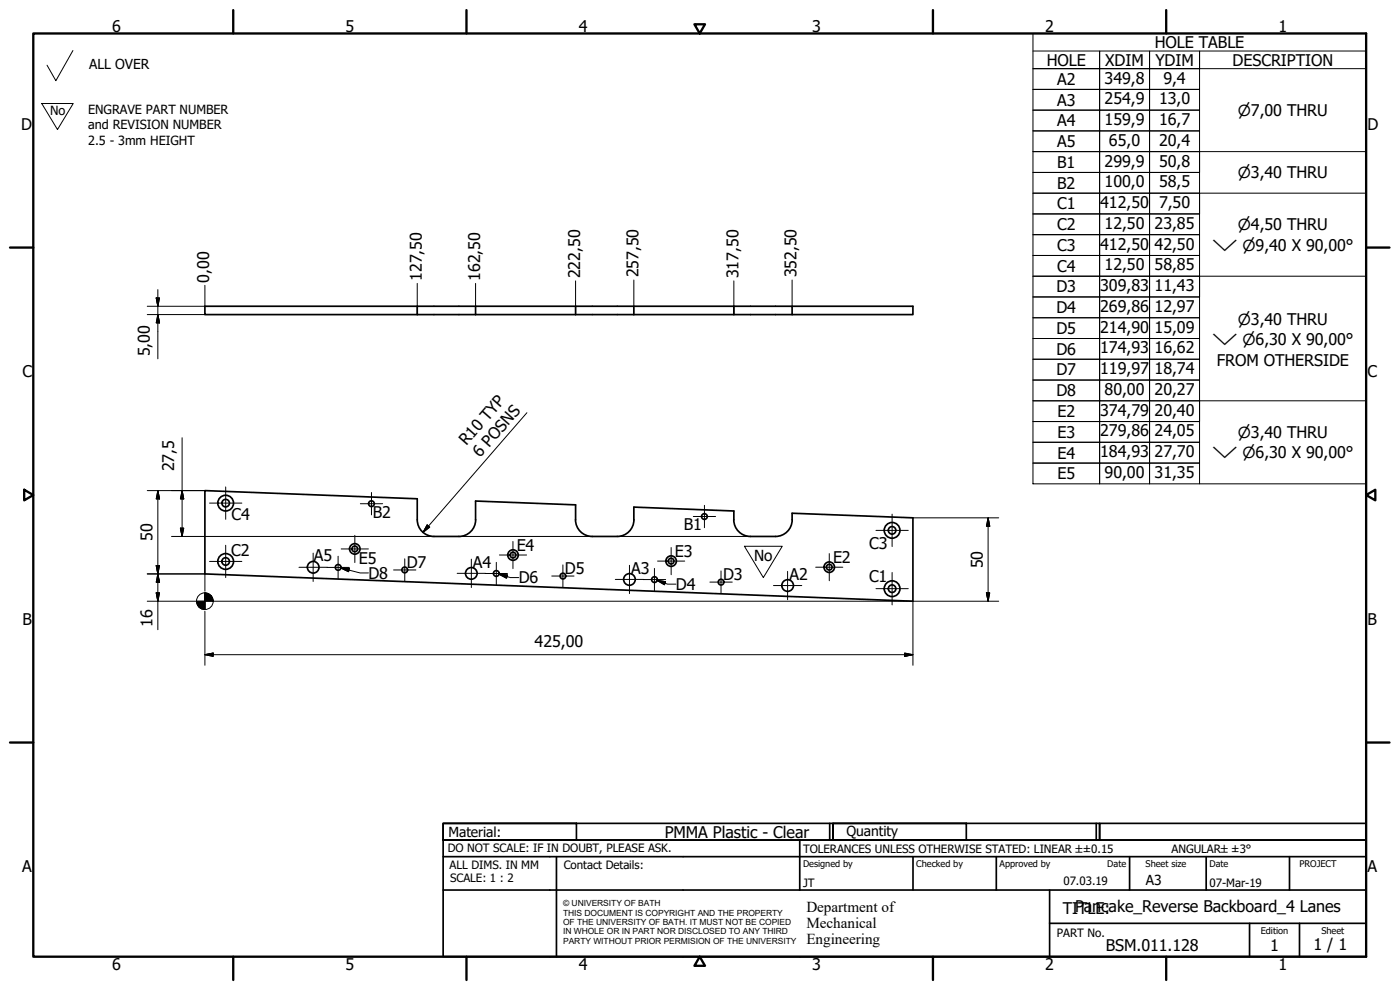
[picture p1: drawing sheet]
<svg xmlns="http://www.w3.org/2000/svg" width="420mm" height="297mm" viewBox="0 0 420 297" stroke-linecap="round" stroke-linejoin="round" font-family="sans-serif">
<!-- layer: Visible (ISO) -->
<g fill="none" stroke="#000" stroke-width=".51">
<path d="M125.2 94.4h-63.7v-2.5h128.7v2.5M125.2 91.9v2.5M125.2 94.4h112.5M142.7 91.9v2.5M172.7 91.9v2.5M190.2 91.9h47.5v2.5M220.2 91.9v2.5M237.7 91.9h36.3v2.5h-36.3M142.7 156a5 5 0 0 1-5 5h-7.5a5 5 0 0 1-5-5v-6.3l-63.7-2.5v25l212.5 8.2v-25l-36.3-1.4v2M190.2 156a5 5 0 0 1-5 5h-7.5a5 5 0 0 1-5-5v-4.5l-30-1.2v5.7M237.7 156a5 5 0 0 1-5 5h-7.5a5 5 0 0 1-5-5v-2.7l-30-1.1v3.8"/>
<circle cx="67.7" cy="151" r="1.13"/>
<circle cx="67.7" cy="151" r="2.36"/>
<circle cx="111.5" cy="151.1" r=".86"/>
<circle cx="211.4" cy="155" r=".86"/>
<circle cx="267.7" cy="159.1" r="1.13"/>
<circle cx="267.7" cy="159.1" r="2.36"/>
<circle cx="67.7" cy="168.5" r="1.13"/>
<circle cx="67.7" cy="168.5" r="2.36"/>
<circle cx="94" cy="170.2" r="1.75"/>
<circle cx="101.5" cy="170.2" r=".86"/>
<circle cx="106.5" cy="164.7" r=".86"/>
<circle cx="106.5" cy="164.7" r="1.58"/>
<circle cx="121.5" cy="171" r=".86"/>
<circle cx="141.4" cy="172" r="1.75"/>
<circle cx="148.9" cy="172.1" r=".86"/>
<circle cx="154" cy="166.5" r=".86"/>
<circle cx="154" cy="166.5" r="1.58"/>
<circle cx="168.9" cy="172.8" r=".86"/>
<circle cx="188.9" cy="173.9" r="1.75"/>
<circle cx="196.4" cy="173.9" r=".86"/>
<circle cx="201.4" cy="168.4" r=".86"/>
<circle cx="201.4" cy="168.4" r="1.58"/>
<circle cx="216.4" cy="174.7" r=".86"/>
<circle cx="236.4" cy="175.7" r="1.75"/>
<circle cx="248.9" cy="170.2" r=".86"/>
<circle cx="248.9" cy="170.2" r="1.58"/>
<circle cx="267.7" cy="176.6" r="1.13"/>
<circle cx="267.7" cy="176.6" r="2.36"/>
</g>
<!-- layer: Border (ISO) -->
<g fill="none" stroke="#000" stroke-width=".7">
<path d="M10 10h400v277h-400zM70 3v7M140 3v7M208.4 7.3h3.2l-1.6 2.7zM280 3v7M350 3v7M3 74.3h7M410 74.3h7M7.3 146.9l2.7 1.6-2.7 1.6zM410 148.5l2.7-1.6v3.2zM3 222.8h7M410 222.8h7"/>
<path d="M70 287v7M140 287v7M210 287l1.6 2.8h-3.2zM280 287v7M350 287v7"/>
</g>
<!-- layer: Title (ISO) -->
<g fill="none" stroke="#000" stroke-width=".51">
<path d="M133 247h40v5h-40zM133 247h117v5h-117zM133 257v-5h277v5M133 257h277v30h-277zM167 257v30M240 252v15M249 247v5M250 247h40v5h-40zM250 247h80v5h-80zM274 257v10M299 257v10M329 247v5"/>
<path d="M330 247h80v5h-80zM339 257v10M362 257v10M387 257v10M133 267h277M315 277h95M315 267v20M375 277v10M390 277v10"/>
</g>
<!-- layer: Sketch Geometry (ISO) -->
<path d="M21.9 15.2l-5.1 9-2.7-4.6M12.5 31.1h9.5l-4.7 7.8zM61.5 179.9v.5M223.4 163.9h11.4l-5.7 9.4z" fill="none" stroke="#000" stroke-width=".3"/>
<path d="M229 182.7h.1" fill="none" stroke="#fff" stroke-width=".3"/>
<!-- layer: Dimension (ISO) -->
<g fill="none" stroke="#000" stroke-width=".3">
<path d="M44.2 94.4h17.3M46.9 89.4h1l-.5 2.5zM47.4 94.4l.5 2.5h-1zM47.4 86.9v20.8M61.5 85.6v6.3h-17.3M125.2 85v9.4M142.7 85v6.9M172.7 84.3v10.1M190.2 84v7.9M220.2 84.3v10.1M237.7 84v7.9M54.7 131.3v29.7"/>
<path d="M158.1 123.8l-31.1 35.9M44.2 147.2h17.3M47.4 147.2l.5 2.5h-1zM47.4 147.2v41.7M54.1 158.5h1l-.4 2.5zM54.7 147.2l.4 2.5h-1zM128.2 157.5l.8 .7-2 1.5zM274 155.4h25.7M296.5 155.4l.5 2.5h-1zM296.5 155.4v25M44.2 172.2h17.3v5.2M46.9 177.9h1l-.5 2.5z"/>
<path d="M46.9 169.7h1l-.5 2.5zM47.4 172.2l.5 2.5h-1zM51.5 161h54.9M106.6 161h118.6M296 177.9h1l-.5 2.5zM44.2 180.4h14.9M61.5 196.4l2.5-.5v1zM61.5 196.4h212.5M61.5 183.4v16.2M63.9 180.4h203.7M267.8 180.4h31.9M271.5 195.9l2.5 .5-2.5 .5z"/>
<path d="M274 180.4v19.2"/>
<circle cx="61.5" cy="180.4" r="2.51"/>
</g>
<g fill="#000" stroke="#000" stroke-width=".3">
<path d="M46.9 89.4l.5 2.5zM46.9 89.4h1l-.5 2.5zM47.4 94.4l.5 2.5zM47.4 94.4l.5 2.5h-1zM47.4 147.2l.5 2.5zM47.4 147.2l.5 2.5h-1zM54.1 158.5l.6 2.5zM54.1 158.5h1l-.4 2.5zM54.7 147.2l.4 2.5zM54.7 147.2l.4 2.5h-1zM128.2 157.5l-1.2 2.2zM128.2 157.5l.8 .7-2 1.5z"/>
<path d="M296.5 155.4l.5 2.5zM296.5 155.4l.5 2.5h-1zM46.9 177.9l.5 2.5zM46.9 177.9h1l-.5 2.5zM46.9 169.7l.5 2.5zM46.9 169.7h1l-.5 2.5zM47.4 172.2l.5 2.5zM47.4 172.2l.5 2.5h-1zM296 177.9l.5 2.5zM296 177.9h1l-.5 2.5zM59 180.4l.7 1.7-.5-.8zM59 180.4l1.5 2.3-.8-.6z"/>
<path d="M59 180.4l2.5 2.5-1-.2zM61.5 180.4h2.5zM61.5 177.9l2.5 2.5h-2.5zM61.5 177.9v5zM59 180.4h2.5v2.5zM59 180.4h2.5zM63.2 178.6l.6 .8 .2 1zM62.4 178.1l.8 .5 .8 1.8zM61.5 177.9l.9 .2 1.6 2.3zM61.5 196.4l2.5-.5zM61.5 196.4l2.5-.5v1zM271.5 196.9l2.5-.5z"/>
<path d="M271.5 195.9l2.5 .5-2.5 .5z"/>
</g>
<!-- layer: Symbol (ISO) -->
<g fill="none" stroke="#000" stroke-width=".3">
<path d="M310 15.3h20v5.3h-20h20v6.2h-20h20v6.2h-20h20v6.3h-20h20v6.2h-20h20v6.2h-20h20v6.3h-20h20v6.2h-20h20v6.2h-20h20v6.3h-20h20v6.2h-20h20v6.2h-20h20v6.2h-20h20v6.3h-20h20v6.2h-20h20v6.2h-20h20v6.3h-20h20v6.2h-20h20v6.2h-20h20v6.2h-20h20v6.3v-6.3h15v6.3v-6.3h15v6.3M310 10h100v135.2h-100zM330 15.3h15v5.3h-15zM345 15.3h15v5.3h-15zM410 15.3h-50v5.3h50M330 20.6h15v6.2h-15zM330 26.8h15v6.2h-15zM330 33h15v6.3h-15zM330 39.3h15v6.2h-15zM345 20.6h15v6.2h-15zM345 26.8h15v6.2h-15zM345 33h15v6.3h-15z"/>
<path d="M345 39.3h15v6.2h-15zM330 45.5h15v6.2h-15zM330 51.7h15v6.3h-15zM330 58h15v6.2h-15zM345 45.5h15v6.2h-15zM345 51.7h15v6.3h-15zM345 58h15v6.2h-15zM360 51.7v-6.2h50v6.2M330 64.2h15v6.2h-15zM330 70.4h15v6.3h-15zM330 76.7h15v6.2h-15zM345 64.2h15v6.2h-15z"/>
<path d="M345 70.4h15v6.3h-15zM345 76.7h15v6.2h-15zM360 64.2v-6.2h50v6.2M330 82.9h15v6.2h-15zM330 89.1h15v6.2h-15zM330 95.3h15v6.3h-15zM345 82.9h15v6.2h-15zM345 89.1h15v6.2h-15zM345 95.3h15v6.3h-15zM360 89.1v-6.2h50v6.2M330 101.6h15v6.2h-15zM330 107.8h15v6.2h-15z"/>
<path d="M330 114h15v6.3h-15zM345 101.6h15v6.2h-15zM345 107.8h15v6.2h-15zM345 114h15v6.3h-15zM330 120.3h15v6.2h-15zM330 126.5h15v6.2h-15zM330 132.7h15v6.2h-15zM345 120.3h15v6.2h-15zM345 126.5h15v6.2h-15zM345 132.7h15v6.2h-15zM360 126.5v-6.2h50v6.2M102.3 170.4l2.6 .2-.3 .9z"/>
<path d="M102.3 170.4l5.8 1.5h2.5M149.8 172.3l2.5 .2-.3 1zM149.8 172.3l3.4 1h2.5M197.2 174.2l2.5 .3-.3 1zM197.2 174.2l3.1 1.1h2.5"/>
</g>
<!-- layer: Center Mark (ISO) -->
<g fill="none" stroke="#000" stroke-width=".3">
<path d="M62.9 150.9h9.7M67.7 146.1v9.7M108.1 151.1h6.7M111.5 147.8v6.7M208.1 155h6.7M211.4 151.6v6.7M262.9 159.1h9.7M267.7 154.3v9.7M62.9 168.5h9.7M67.7 163.6v9.7M89.7 170.2h8.5M94 166v8.5"/>
<path d="M98.1 170.3h6.7M101.5 166.9v6.7M102.4 164.7h8.2M106.5 160.6v8.2M118.1 171h6.7M121.5 167.7v6.7M137.2 172h8.5M141.5 167.8v8.5M145.6 172.1h6.7M148.9 168.7v6.7M149.9 166.5h8.1M153.9 162.5v8.1"/>
<path d="M165.6 172.8h6.7M168.9 169.5v6.7M184.7 173.8h8.5M188.9 169.6v8.5M193.1 173.9h6.7M196.4 170.5v6.7M197.3 168.3h8.2M201.4 164.3v8.1M213 174.7h6.8M216.4 171.3v6.7M232.1 175.7h8.5M236.4 171.4v8.5"/>
<path d="M244.8 170.2h8.1M248.9 166.1v8.2M262.9 176.6h9.7M267.7 171.8v9.7"/>
</g>
<!-- layer: Symbol (ISO) -->
<path d="M102.3 170.4l2.6 .2zM102.3 170.4l2.6 .2-.3 .9zM149.8 172.3l2.5 .2zM149.8 172.3l2.5 .2-.3 1zM197.2 174.2l2.5 .3zM197.2 174.2l2.5 .3-.3 1z" fill="#000" stroke="#000" stroke-width=".3"/>
<g font-size="4.8">
<text x="33.7" y="9.6">6</text>
<text x="103.7" y="9.6">5</text>
<text x="173.7" y="9.6">4</text>
<text x="243.7" y="9.6">3</text>
<text x="313.7" y="9.6">2</text>
<text x="383.7" y="9.6">1</text>
<text x="346.6" y="14.4">HOLE TABLE</text>
<text x="314.1" y="19.7">HOLE</text>
<text x="331.7" y="19.7">XDIM</text>
<text x="346.7" y="19.7">YDIM</text>
<text x="369.9" y="19.7">DESCRIPTION</text>
<text x="317.2" y="25.5">A2</text>
<text x="331.5" y="25.1">349,8</text>
<text x="349.1" y="25.1">9,4</text>
<text x="317.2" y="31.7">A3</text>
<text x="331.5" y="31.3">254,9</text>
<text x="347.8" y="31.3">13,0</text>
<text x="6.3" y="38.9">D</text>
<text x="317.2" y="37.9">A4</text>
<text x="331.5" y="37.5">159,9</text>
<text x="347.8" y="37.5">16,7</text>
<text x="410.4" y="38.9">D</text>
<text x="317.2" y="44.1">A5</text>
<text x="332.8" y="43.7">65,0</text>
<text x="347.8" y="43.7">20,4</text>
<text x="317.3" y="50.4">B1</text>
<text x="331.5" y="50">299,9</text>
<text x="347.8" y="50">50,8</text>
<text x="317.3" y="56.6">B2</text>
<text x="331.5" y="56.2">100,0</text>
<text x="347.8" y="56.2">58,5</text>
<text x="317.2" y="62.8">C1</text>
<text x="330.2" y="62.4">412,50</text>
<text x="347.8" y="62.4">7,50</text>
<text x="317.2" y="69.1">C2</text>
<text x="331.5" y="68.7">12,50</text>
<text x="346.5" y="68.7">23,85</text>
<text x="317.2" y="75.3">C3</text>
<text x="330.2" y="74.9">412,50</text>
<text x="346.5" y="74.9">42,50</text>
<text x="174.1" y="83.5" transform="rotate(-90 174.1 83.5)">222,50</text>
<text x="191.6" y="83.3" transform="rotate(-90 191.6 83.3)">257,50</text>
<text x="221.6" y="83.5" transform="rotate(-90 221.6 83.5)">317,50</text>
<text x="239.1" y="83.3" transform="rotate(-90 239.1 83.3)">352,50</text>
<text x="317.2" y="81.5">C4</text>
<text x="331.5" y="81.1">12,50</text>
<text x="346.5" y="81.1">58,85</text>
<text x="62.8" y="84.8" transform="rotate(-90 62.8 84.8)">0,00</text>
<text x="126.6" y="84.3" transform="rotate(-90 126.6 84.3)">127,50</text>
<text x="144.1" y="84.3" transform="rotate(-90 144.1 84.3)">162,50</text>
<text x="317.1" y="87.7">D3</text>
<text x="330.2" y="87.3">309,83</text>
<text x="346.5" y="87.3">11,43</text>
<text x="317.1" y="94">D4</text>
<text x="330.2" y="93.6">269,86</text>
<text x="346.5" y="93.6">12,97</text>
<text x="317.1" y="100.2">D5</text>
<text x="330.2" y="99.8">214,90</text>
<text x="346.5" y="99.8">15,09</text>
<text x="45" y="106.9" transform="rotate(-90 45 106.9)">5,00</text>
<text x="317.1" y="106.4">D6</text>
<text x="330.2" y="106">174,93</text>
<text x="346.5" y="106">16,62</text>
<text x="6.7" y="113.2">C</text>
<text x="317.1" y="112.7">D7</text>
<text x="330.2" y="112.3">119,97</text>
<text x="346.5" y="112.3">18,74</text>
<text x="365.1" y="109.8">FROM OTHERSIDE</text>
<text x="410.4" y="113.2">C</text>
<text x="317.1" y="118.9">D8</text>
<text x="331.5" y="118.5">80,00</text>
<text x="346.5" y="118.5">20,27</text>
<text x="317.3" y="125.1">E2</text>
<text x="330.2" y="124.7">374,79</text>
<text x="346.5" y="124.7">20,40</text>
<text x="317.3" y="131.3">E3</text>
<text x="330.2" y="130.9">279,86</text>
<text x="346.5" y="130.9">24,05</text>
<text x="140" y="133.9" transform="rotate(-49 140 133.9)">R10 TYP</text>
<text x="144.1" y="137.5" transform="rotate(-49 144.1 137.5)">6 POSNS</text>
<text x="317.3" y="137.6">E4</text>
<text x="330.2" y="137.2">184,93</text>
<text x="346.5" y="137.2">27,70</text>
<text x="52.2" y="141.4" transform="rotate(-90 52.2 141.4)">27,5</text>
<text x="317.3" y="143.8">E5</text>
<text x="331.5" y="143.4">90,00</text>
<text x="346.5" y="143.4">31,35</text>
<text x="111.9" y="155.5">B2</text>
<text x="69.5" y="156">C4</text>
<text x="205.2" y="158.9">B1</text>
<text x="45.8" y="162.3" transform="rotate(-90 45.8 162.3)">50</text>
<text x="69.4" y="166.7">C2</text>
<text x="155.1" y="165.4">E4</text>
<text x="202.5" y="167.2">E3</text>
<text x="260.9" y="164.6">C3</text>
<text x="94.2" y="168.4">A5</text>
<text x="107.7" y="169.2">E5</text>
<text x="110.6" y="173.7">D8</text>
<text x="122.1" y="170.4">D7</text>
<text x="141.9" y="170.3">A4</text>
<text x="169.5" y="172.2">D5</text>
<text x="189.5" y="172.1">A3</text>
<text x="217" y="174">D3</text>
<text x="250" y="169.1">E2</text>
<text x="294.9" y="170.5" transform="rotate(-90 294.9 170.5)">50</text>
<text x="155.7" y="175.1">D6</text>
<text x="202.8" y="177">D4</text>
<text x="237" y="174">A2</text>
<text x="260.8" y="174.7">C1</text>
<text x="6.8" y="187.4">B</text>
<text x="45.8" y="188.2" transform="rotate(-90 45.8 188.2)">16</text>
<text x="410.4" y="187.4">B</text>
<text x="160.4" y="194">425,00</text>
<text x="199.5" y="251.5">PMMA Plastic - Clear</text>
<text x="6.7" y="261.7">A</text>
<text x="410.4" y="261.7">A</text>
<text x="319" y="274.2">TIPTaLnEc:ake_Reverse Backboard_4 Lanes</text>
<text x="331.9" y="285.3">BSM.011.128</text>
<text x="381.2" y="285.3">1</text>
<text x="394.2" y="285">1 / 1</text>
<text x="33.7" y="291">6</text>
<text x="103.7" y="290.9">5</text>
<text x="173.7" y="290.9">4</text>
<text x="243.7" y="291">3</text>
<text x="313.7" y="291">2</text>
<text x="383.7" y="290.9">1</text>
</g>
<g font-size="4.6">
<text x="371.5" y="34.7">⌀7,00 THRU</text>
<text x="371.5" y="53.4">⌀3,40 THRU</text>
<text x="371.5" y="69">⌀4,50 THRU</text>
<text x="363.8" y="75.2">⌵ ⌀9,40 X 90,00°</text>
<text x="371.5" y="97.5">⌀3,40 THRU</text>
<text x="363.8" y="103.6">⌵ ⌀6,30 X 90,00°</text>
<text x="371.5" y="131.3">⌀3,40 THRU</text>
<text x="363.8" y="137.5">⌵ ⌀6,30 X 90,00°</text>
<text x="226.3" y="168.3">No</text>
<text x="242" y="273.7">Department of</text>
<text x="242" y="278.4">Mechanical</text>
<text x="242" y="283.2">Engineering</text>
</g>
<g font-size="4.1">
<text x="26.8" y="20.6">ALL OVER</text>
<text x="134.6" y="251.1">Material:</text>
<text x="254" y="250.8">Quantity</text>
<text x="343.9" y="265.6">A3</text>
</g>
<g font-size="3.8">
<text x="15" y="34.4">No</text>
<text x="26.5" y="34.3">ENGRAVE PART NUMBER</text>
<text x="26.5" y="38.8">and REVISION NUMBER</text>
<text x="26.5" y="43.4">2.5 - 3mm HEIGHT</text>
</g>
<g font-size="3.5">
<text x="134.4" y="255.6">DO NOT SCALE: IF IN DOUBT, PLEASE ASK.</text>
<text x="241" y="256">TOLERANCES UNLESS OTHERWISE STATED: LINEAR ±±0.15</text>
<text x="351.6" y="256">ANGULAR±±3°</text>
<text x="134.9" y="260.6">ALL DIMS. IN MM</text>
<text x="169.2" y="260.6">Contact Details:</text>
<text x="135.1" y="264.8">SCALE: 1 : 2</text>
<text x="241" y="266">JT</text>
<text x="319.2" y="265.5">07.03.19</text>
<text x="363" y="266">07-Mar-19</text>
<text x="317.2" y="281.2">PART No.</text>
</g>
<g font-size="2.8">
<text x="241" y="260.1">Designed by</text>
<text x="275" y="260.1">Checked by</text>
<text x="300" y="260.1">Approved by</text>
<text x="332.3" y="260">Date</text>
<text x="343.8" y="260.1">Sheet size</text>
<text x="363" y="260">Date</text>
<text x="390" y="260.1">PROJECT</text>
<text x="378.4" y="280.1">Edition</text>
<text x="396.6" y="280.1">Sheet</text>
</g>
<g font-size="2.5">
<text x="169" y="271.9">© UNIVERSITY OF BATH</text>
<text x="169" y="274.7">THIS DOCUMENT IS COPYRIGHT AND THE PROPERTY</text>
<text x="169" y="277.5">OF THE UNIVERSITY OF BATH. IT MUST NOT BE COPIED</text>
<text x="169" y="280.4">IN WHOLE OR IN PART NOR DISCLOSED TO ANY THIRD</text>
<text x="169" y="283.2">PARTY WITHOUT PRIOR PERMISION OF THE UNIVERSITY</text>
</g>
</svg>
